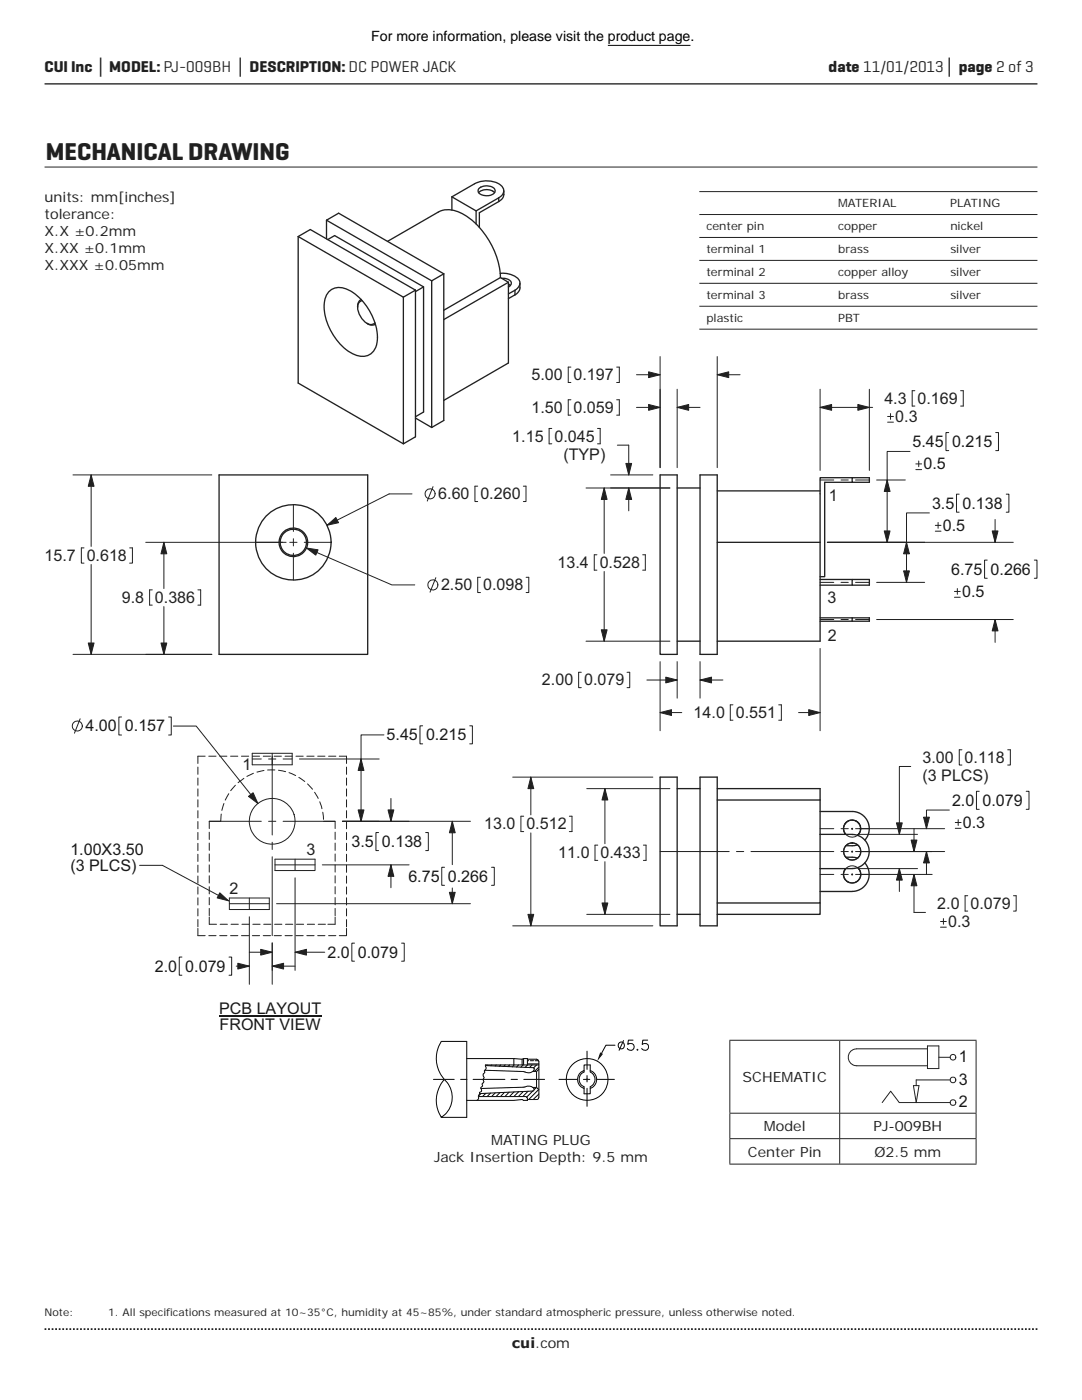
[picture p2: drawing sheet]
<svg xmlns="http://www.w3.org/2000/svg" width="216mm" height="279mm" viewBox="0 0 216 279" stroke-linecap="round" stroke-linejoin="round" font-family="sans-serif">
<path d="M8.9 16.7h198.1" fill="none" stroke="#231f20" stroke-width=".26"/>
<path d="M8.9 265.3h198.1" fill="none" stroke="#231f20" stroke-width=".35" stroke-dasharray=".4 .4 .4 .4 .4 .4" stroke-dashoffset=".7" stroke-linecap="butt"/>
<g fill="none" stroke="#231f20" stroke-width=".27">
<path d="M90.2 39.3l4.5-2.6a4.8 4.8 0 0 1 5.6 .7 1.47 1.47 0 0 1-.8 2.1M90.2 39.3l4.8 2.8M90.2 39.3v2.6M95.5 38.4a2.38 2.38 0 0 1 3.2 0M95.5 37.7a2.33 2.33 0 0 1 3.2 .1 1.04 1.04 0 0 1-1.1 1.2 2.59 2.59 0 0 1-2-.5l-.2-.3zM99.5 39.5v.7M99.5 39.5l-4.5 2.6v2.6M100.5 38.1l-.1 1.2-.3 .5-.6 .4M59.5 47.2l2.4-1.4 21 12.1M59.5 47.2l21 12.1M59.5 47.2v29.3l21 12.1M65.2 43.9v3.8"/>
<path d="M65.2 43.9l20.9 12.1M65.2 43.9l2.4-1.4 21 12.1M65.4 47.8l1.4-.8 17.7 10.3v24.9l-1.6 1M65.7 58.2a3.4 3.4 0 0 1 4.3-.1 11.4 11.4 0 0 1 5.2 10.3 2.99 2.99 0 0 1-4.5 2.3 11.2 11.2 0 0 1-5.9-10.6l.2-.8zM72 59.8h.1l-.6 .7-.1 .8M77.3 48.2l10.1-5.9a5.3 5.3 0 0 1 5.5 .7 16.2 16.2 0 0 1 7 12.4M82.9 57.9v29.3l-2.4 1.4v-29.3M82.9 57.9l-2.4 1.4M84.5 57.3l-1.6 .9M86.1 56v29.3M88.6 54.6l-2.5 1.4M88.6 54.6v29.3l-2.5 1.4"/>
<path d="M99.5 40.2l-3.8 2.2v3M99.8 54.6l.2-.1a4.1 4.1 0 0 1 3.6 1.5 1.59 1.59 0 0 1-.8 1.9M99.9 55.4l-11.3 6.5M99.9 55.4l1.5 .9M100.1 55.5h.2a1.66 1.66 0 0 1 1.7 1l-.1 .4-.5 .4M101.4 56.7l.4 .3M101.4 56.3v16.1l-12.8 7.5M101.4 56.3l-12.8 7.5M102.8 57.9v.9M102.8 58.8l-1.4 .8M102.8 57.9l-1.4 .8M103.7 56.5a1.95 1.95 0 0 1-.9 2.3"/>
<path d="M72.3 60a1.27 1.27 0 0 0-.9 1.6 4.2 4.2 0 0 0 2.1 3.1l.6 .1 .7-.4M73.2 64.5l.3 .2a1.36 1.36 0 0 0 1.4 0l-.1 .1M43.7 94.8h29.7v35.8h-29.7zM82.9 83.4l3.2 1.9M131.7 94.8h3.4v35.8h-3.4zM135.1 97.4h4.6M139.7 94.8h3.4v35.8h-3.4zM143.1 98h20.5M170 95.3h3.5v1h-3.5zM170 95.3h-6.4v12.9M170 96.3h-5.4v18.8h-1M143.1 108.2h20.5"/>
<path d="M163.6 115.6h6.4M163.6 116.8h6.4M163.6 108.2v19.8h-20.5M170 115.6h3.5v1.2h-3.5zM135.1 128h4.6M163.6 124h6.4M163.6 123.3h6.4M170 123.3h3.5v.7h-3.5zM131.7 155.1h3.4v29.7h-3.4zM135.1 157.4h4.6M139.7 155.1h3.4v29.7h-3.4zM143.1 157.4h20.5v2.3"/>
<path d="M143.1 159.7h20.5M163.6 159.7v6.8M163.6 173.4v6.8h-20.5M163.6 166.5v6.9M163.6 166.5h6.4M163.6 162h6.7l1.1 .2 1.1 .8a3.5 3.5 0 0 1 .9 3l-.2 .7-.6 1M168.7 166.5l-.4-.9 .2-1.1 .7-.6 1-.2 1 .4 .4 .7 .1 1-.6 .9M168.8 171.1h1.7l.6 .1M170 166.5l.8 .1 .8 .3 .8 .6 .5 .7a3.3 3.3 0 0 1 .5 2.4l-.4 .9-.5 .8-.6 .5-1.1 .5-7.2 .1M171.1 173.2l.6 .9v.8l-.6 1-.9 .3-1-.2-.7-.6-.2-1.1 .5-.9M171.1 168.6l-.6 .2h-1.7M172.6 172.2l.6 1a3.5 3.5 0 0 1 0 2.5l-.5 .9-.5 .6-1.4 .6-7.2 .1"/>
<path d="M135.1 182.5h4.6M163.6 180.2v2.3h-20.5"/>
<circle cx="58.5" cy="108.2" r="2.62"/>
<circle cx="58.5" cy="108.2" r="2.85"/>
<circle cx="58.5" cy="108.2" r="7.5"/>
<circle cx="170" cy="169.9" r="1.71"/>
</g>
<g fill="none" stroke="#231f20" stroke-width=".2">
<path d="M16 143.5l-1.1 2.8M24.2 143.1h-.5v3.6h.5M33.6 143.1h.6v3.6h-.6M34.6 144.9h4.5l12.4 15.5M39.5 153.1v1.4M39.5 155.3v1.4M39.5 157.4v1.5M39.5 159.6v1.5M40.9 150.9h-1.4v1.5M41.7 150.9h1.4M43.8 150.9h1.5M45.6 158.4l-.7 1.3"/>
<path d="M46 150.9h1.5M47 156.7l-1 1.1M48.2 150.9h1.4M48.7 155.3l-1.2 .9M50.3 150.3h8v2.3h-8zM50.3 151.5h1.8M50.4 150.9h1.4M50.6 154.3l-1.3 .6M52.5 150.9h1.5M52.7 153.8l-1.4 .3M53.4 153.7h1.4M53.6 151.5h1.4"/>
<path d="M54.3 150.3v16.3M54.7 150.9h1.4M55.6 153.7l1.4 .3M56.5 151.5h1.8M56.9 150.9h1.4M57.7 154.2l1.3 .6M59 150.9h1.5M59.6 155.1l1.2 .9M59.7 151.5h16M61.2 150.9h1.5M61.4 156.4l1 1.1M62.8 158.1l.7 1.2"/>
<path d="M63.4 150.9h1.4M65.6 150.9h1.4M67.7 150.9h1.4v1.5M69.1 153.1v1.4M69.1 155.3v1.4M69.1 157.4v1.5M69.1 159.6v1.5M76.6 146.7h-4.6v17.2M78 159.3v4.6M84.3 144.9h-.5v3.6h.5M93.7 144.9h.6v3.6h-.6M39.5 161.8v1.4"/>
<path d="M39.5 164v1.4M39.5 166.1v1.5M39.5 168.3v1.5M39.5 170.5v1.4M39.5 172.7v1.4M39.5 174.8v1.5M39.5 177v1.4M39.5 179.2v1.4M41.8 163.9v1.5M41.8 166.1v1.4M41.8 168.3v1.4M41.8 170.4v1.5"/>
<path d="M41.8 172.6v1.5M41.8 174.8v1.4M41.8 176.9v1.5M41.8 179.1v1.5M41.8 163.9h10.3M44.1 162.5l-.1 1.4h-2.2M44.7 160.4l-.4 1.3M45.8 179.2h7.9v2.3h-7.9zM49.8 179.2v2.3M53.6 163.9h1.4M54.3 168.1v1.4M54.3 171v15.7"/>
<path d="M54.9 171.5h8v2.2h-8zM54.9 172.6h8M56.5 163.9h10.4M58.9 175.2v18.5M58.9 171.5v2.2M63.8 160l.4 1.4M64.3 172.6h17.3M64.4 162.1l.2 1.4M64.6 163.9h2.3v1.5M66.9 166.1v1.4M66.9 168.3v1.4M66.9 170.4v1.5"/>
<path d="M66.9 172.6v1.5M66.9 174.8v1.4M66.9 176.9v1.5M66.9 179.1v1.5M68.3 163.9h25.6M69.1 161.8v1.4M69.1 164v1.4M69.1 166.1v1.5M69.1 168.3v1.5M69.1 170.5v1.4M69.1 172.7v1.4M69.1 174.8v1.5"/>
<path d="M69.1 177v1.4M69.1 179.2v1.4M75.5 166.2h-.5v3.6h.5M78 172.6v4.6M84.9 166.2h.6v3.6h-.6M88.7 173.1h-.6v3.6h.6M90.2 163.9v8.7M90.2 177.2v3.2M98.1 173.1h.5v3.6h-.5M170 165.4h.1M170 165.3l.1 .2M170 174.5h.1"/>
<path d="M170 174.4l.1 .2M170 169.9h.1M170 169.9l.1 .1M170 165.3v.2M170 169.9v.1M170 174.4v.2M170.1 165.3l-.2 .2M170.1 174.4l-.2 .2M170.1 169.9l-.2 .1M36.3 191h-.5v3.6h.5M39.5 185.3v1.4h1.4M39.5 181.3v1.5"/>
<path d="M39.5 183.5v1.5M41.7 186.7h1.4M41.8 183v1.5h1.4M41.8 181.3v1.4M43.8 186.7h1.5M43.9 184.5h1.5M45.7 191h.5v3.6h-.5M45.8 180.4h7.9M46 186.7h1.5M46.1 184.5h1.5M47.1 192.8h2.7M48.2 186.7h1.4"/>
<path d="M48.3 184.5h1.4M49.8 183v13.4M49.8 190h4.5M50.4 186.7h1.4M50.4 184.5h1.5M52.5 186.7h1.5M52.6 184.5h1.5M54.3 188.2v8.2M54.3 192.8h4.6M54.7 186.7h1.4M54.8 184.5h1.4M55.2 180.4h38.7"/>
<path d="M56.9 186.7h1.4M57 184.5h1.4M58.9 190h5.9M59 186.7h1.5M59.1 184.5h1.5M61.2 186.7h1.5M61.3 184.5h1.5M63.4 186.7h1.4M63.5 184.5h1.4M65.6 186.7h1.4M66.9 181.3v1.4M66.9 183v1.5h-1.5"/>
<path d="M69.1 181.3v1.5M69.1 183.5v1.5M69.1 185.3v1.4h-1.4M70.7 188.2h-.5v3.6h.5M80.1 188.2h.6v3.6h-.6M182.3 216.7h1.1l-.6 3.3zM185.1 208.7h2.2v4.6h-2.2zM185.1 209.3h-14.1a1.69 1.69 0 0 0-1.7 1.7 1.69 1.69 0 0 0 1.7 1.7h14.1M187.3 211h2.3M189.6 215.5h-6.8v1.2M176 220l1.7-2.2 1.7 2.2h10.2"/>
<circle cx="15.4" cy="144.9" r="1"/>
<circle cx="54.3" cy="163.9" r="4.6"/>
<circle cx="170" cy="169.9" r="1.71"/>
<circle cx="170" cy="165.4" r="1.71"/>
<circle cx="170" cy="174.5" r="1.71"/>
<circle cx="190.2" cy="215.5" r=".56"/>
<circle cx="190.2" cy="211" r=".56"/>
<circle cx="190.1" cy="220" r=".57"/>
</g>
<path d="M49.6 158.9l.9-.7 1 2.2z" fill="#231f20"/>
<path d="M49.6 158.9l.9-.7 1 2.2z" fill="none" stroke="#231f20" stroke-width=".2"/>
<path d="M71.5 161.6h1.1l-.6 2.3z" fill="#231f20"/>
<path d="M71.5 161.6h1.1l-.6 2.3z" fill="none" stroke="#231f20" stroke-width=".2"/>
<path d="M72 151.5l.6 2.3h-1.1z" fill="#231f20"/>
<path d="M72 151.5l.6 2.3h-1.1z" fill="none" stroke="#231f20" stroke-width=".2"/>
<path d="M77.4 161.6h1.2l-.6 2.3z" fill="#231f20"/>
<path d="M77.4 161.6h1.2l-.6 2.3z" fill="none" stroke="#231f20" stroke-width=".2"/>
<path d="M78 172.6l.6 2.3h-1.2z" fill="#231f20"/>
<path d="M78 172.6l.6 2.3h-1.2z" fill="none" stroke="#231f20" stroke-width=".2"/>
<path d="M90.2 163.9l.6 2.3h-1.1z" fill="#231f20"/>
<path d="M90.2 163.9l.6 2.3h-1.1z" fill="none" stroke="#231f20" stroke-width=".2"/>
<path d="M89.7 178.1h1.1l-.6 2.3z" fill="#231f20"/>
<path d="M89.7 178.1h1.1l-.6 2.3z" fill="none" stroke="#231f20" stroke-width=".2"/>
<path d="M54.3 192.8l2.3-.6v1.2z" fill="#231f20"/>
<path d="M54.3 192.8l2.3-.6v1.2z" fill="none" stroke="#231f20" stroke-width=".2"/>
<path d="M47.5 192.2l2.3 .6-2.3 .6z" fill="#231f20"/>
<path d="M47.5 192.2l2.3 .6-2.3 .6z" fill="none" stroke="#231f20" stroke-width=".2"/>
<path d="M52 189.5l2.3 .5-2.3 .6z" fill="#231f20"/>
<path d="M52 189.5l2.3 .5-2.3 .6z" fill="none" stroke="#231f20" stroke-width=".2"/>
<path d="M58.9 190l2.2-.5v1.1z" fill="#231f20"/>
<g fill="none" stroke="#231f20" stroke-width=".2">
<path d="M163.6 95.8h2.8M167.8 95.8h1.5M170.7 95.8h2.8M174.9 95.8h5.7M181.6 90.1h-4.6v18.1M182.7 93.7h1.2M182.7 92.6h1.2M183.3 92v1.1M189.3 86.3h-.5v3.6h.5M191.4 98.6h-.5v3.6h.5M198.7 86.3h.5v3.6h-.5M200.8 98.6h.5v3.6h-.5"/>
<path d="M163.6 116.2h2.8M165.1 108.2h37.1M167.8 116.2h1.5M170.7 116.2h2.8M174.9 116.2h9.6M185.4 102.4h-4.5v13.8M186.6 106h1.2M186.6 104.9h1.2M187.2 104.3v1.1M190.4 119.2h1.2M190.4 118h1.2M191 117.5v1.1"/>
<path d="M197 111.8h-.5v3.6h.5M198.6 103.7v4.5M206.4 111.8h.5v3.6h-.5M163.6 123.6h2.8M167.8 123.6h1.5M170.7 123.6h2.8M173.5 123.3v.7M174.9 123.6h27.3M198.6 123.6v4.6M58.9 190l2.2-.5v1.1z"/>
</g>
<path d="M176.4 106h1.2l-.6 2.2z" fill="#231f20"/>
<path d="M176.4 106h1.2l-.6 2.2z" fill="none" stroke="#231f20" stroke-width=".2"/>
<path d="M177 95.8l.6 2.3h-1.2z" fill="#231f20"/>
<path d="M177 95.8l.6 2.3h-1.2z" fill="none" stroke="#231f20" stroke-width=".2"/>
<path d="M180.9 108.2l.6 2.3h-1.2z" fill="#231f20"/>
<path d="M180.9 108.2l.6 2.3h-1.2z" fill="none" stroke="#231f20" stroke-width=".2"/>
<path d="M180.3 113.9h1.2l-.6 2.3z" fill="#231f20"/>
<path d="M180.3 113.9h1.2l-.6 2.3z" fill="none" stroke="#231f20" stroke-width=".2"/>
<path d="M198 106h1.1l-.5 2.2z" fill="#231f20"/>
<path d="M198 106h1.1l-.5 2.2z" fill="none" stroke="#231f20" stroke-width=".2"/>
<path d="M198.6 123.6l.5 2.3h-1.1z" fill="#231f20"/>
<g fill="none" stroke="#231f20" stroke-width=".2">
<path d="M113.9 73.3h-.5v3h.5M113.9 79.8h-.5v3.1h.5M123 73.3h.6v3h-.6M123 79.8h.6v3.1h-.6M127 74.8h4.7M131.7 71.2v22.1M135.1 77.7v15.6M143.1 74.8h4.6M143.1 71.2v22.1M163.6 77.7v16.2M173.5 77.7v16.2M182.5 78h-.5v3h.5"/>
<path d="M191.7 78h.5v3h-.5M110.1 85.5h-.5v3.1h.5M116.9 97.4h16.8M119.2 85.5h.6v3.1h-.6M120.6 97.4v13.1M121.8 94.8h8.5M123.2 88.8h2.3v6M125.5 97.4v4.6M127 81.3h4.7M135.1 81.3h4.6M163.6 81.3h10.5M177.1 84.3h1.2"/>
<path d="M177.1 83.1h1.2M177.7 82.5v1.2M51 108.2h5.4M57.8 108.2h1.5M58.5 100.7v5.4M58.5 107.5v1.5M58.5 110.4v5.4M60.7 108.2h5.4M119.1 110.7h-.5v3.1h.5M120.6 114.1v13.9M128.2 110.7h.6v3.1h-.6M116 134.2h-.5v3h.5"/>
<path d="M116.9 128h16.8M125.1 134.2h.6v3h-.6M129.1 135.7h6M131.7 132v13.8M135.1 132v7.3M139.7 132v7.3M139.7 135.7h4.5M163.6 129.4v16.4M198.6 123.6l.5 2.3h-1.1zM131.7 142.2h4.3M146.3 140.7h-.6v3h.6M155.4 140.7h.5v3h-.5"/>
<path d="M159.3 142.2h4.3M131.7 169.9h13.8M147 169.9h1.4M163.6 174.5h2.8M163.6 165.4h2.8M166.4 169.9h-16.5M167.8 174.5h1.5M167.8 165.4h1.5M167.8 169.9h1.5M170.7 174.5h2.8M170.7 165.4h2.8M170.7 169.9h2.8"/>
</g>
<path d="M163.6 81.3l2.3-.6v1.2z" fill="#231f20"/>
<path d="M163.6 81.3l2.3-.6v1.2z" fill="none" stroke="#231f20" stroke-width=".2"/>
<path d="M171.2 80.7l2.3 .6-2.3 .6z" fill="#231f20"/>
<path d="M171.2 80.7l2.3 .6-2.3 .6z" fill="none" stroke="#231f20" stroke-width=".2"/>
<path d="M120.6 97.4l.5 2.3h-1.1z" fill="#231f20"/>
<path d="M120.6 97.4l.5 2.3h-1.1z" fill="none" stroke="#231f20" stroke-width=".2"/>
<path d="M120 125.7h1.1l-.5 2.3z" fill="#231f20"/>
<path d="M120 125.7h1.1l-.5 2.3z" fill="none" stroke="#231f20" stroke-width=".2"/>
<path d="M125.5 97.4l.5 2.3h-1.1z" fill="#231f20"/>
<path d="M125.5 97.4l.5 2.3h-1.1z" fill="none" stroke="#231f20" stroke-width=".2"/>
<path d="M124.9 92.5h1.1l-.5 2.3z" fill="#231f20"/>
<path d="M124.9 92.5h1.1l-.5 2.3z" fill="none" stroke="#231f20" stroke-width=".2"/>
<path d="M143.1 74.8l2.3-.6v1.2z" fill="#231f20"/>
<path d="M143.1 74.8l2.3-.6v1.2z" fill="none" stroke="#231f20" stroke-width=".2"/>
<path d="M129.4 74.2l2.3 .6-2.3 .6z" fill="#231f20"/>
<path d="M129.4 74.2l2.3 .6-2.3 .6z" fill="none" stroke="#231f20" stroke-width=".2"/>
<path d="M135.1 81.3l2.3-.6v1.2z" fill="#231f20"/>
<path d="M135.1 81.3l2.3-.6v1.2z" fill="none" stroke="#231f20" stroke-width=".2"/>
<path d="M129.4 80.7l2.3 .6-2.3 .6z" fill="#231f20"/>
<path d="M129.4 80.7l2.3 .6-2.3 .6z" fill="none" stroke="#231f20" stroke-width=".2"/>
<path d="M161.4 141.6l2.2 .6-2.2 .6z" fill="#231f20"/>
<path d="M161.4 141.6l2.2 .6-2.2 .6z" fill="none" stroke="#231f20" stroke-width=".2"/>
<path d="M131.7 142.2l2.3-.6v1.2z" fill="#231f20"/>
<path d="M131.7 142.2l2.3-.6v1.2z" fill="none" stroke="#231f20" stroke-width=".2"/>
<path d="M132.8 135.1l2.3 .6-2.3 .6z" fill="#231f20"/>
<path d="M132.8 135.1l2.3 .6-2.3 .6z" fill="none" stroke="#231f20" stroke-width=".2"/>
<path d="M139.7 135.7l2.3-.6v1.2z" fill="#231f20"/>
<g fill="none" stroke="#231f20" stroke-width=".2">
<path d="M14.6 94.8h27.7M18.2 94.8v14.3M82.2 98.6h-4.6l-12.3 6.2M86.4 97.1l-1.1 2.9M95.3 97h-.5v3.1h.5M104.4 97h.6v3.1h-.6M16.8 109.3h-.6v3.1h.6M18.2 112.7v17.9M25.9 109.3h.5v3.1h-.5M29.1 108.2h28M30.4 117.7h-.5v3.1h.5M32.7 108.2v9.3"/>
<path d="M39.5 117.7h.5v3.1h-.5M61.1 109.4l17.1 7.3h4.6M87 115.3l-1.2 2.9M95.9 115.2h-.6v3.1h.6M105 115.2h.5v3.1h-.5M14.6 130.6h27.7M32.7 121.1v9.5M139.7 135.7l2.3-.6v1.2z"/>
<circle cx="85.8" cy="98.6" r="1"/>
<circle cx="86.4" cy="116.7" r="1.01"/>
</g>
<path d="M18.2 94.8l.6 2.3h-1.2z" fill="#231f20"/>
<path d="M18.2 94.8l.6 2.3h-1.2z" fill="none" stroke="#231f20" stroke-width=".2"/>
<path d="M65.3 104.8l1.7-1.5 .5 1z" fill="#231f20"/>
<path d="M65.3 104.8l1.7-1.5 .5 1z" fill="none" stroke="#231f20" stroke-width=".2"/>
<path d="M32.7 108.2l.6 2.3h-1.2z" fill="#231f20"/>
<path d="M32.7 108.2l.6 2.3h-1.2z" fill="none" stroke="#231f20" stroke-width=".2"/>
<path d="M32.1 128.3h1.2l-.6 2.3z" fill="#231f20"/>
<path d="M32.1 128.3h1.2l-.6 2.3z" fill="none" stroke="#231f20" stroke-width=".2"/>
<path d="M17.6 128.3h1.2l-.6 2.3z" fill="#231f20"/>
<path d="M17.6 128.3h1.2l-.6 2.3z" fill="none" stroke="#231f20" stroke-width=".2"/>
<path d="M61.1 109.4l2.4 .3-.5 1.1z" fill="#231f20"/>
<g fill="none" stroke="#231f20" stroke-width=".2">
<path d="M61.1 109.4l2.4 .3-.5 1.1zM102.3 155.1h28M105.9 155.1v7.5M117.1 157.4h16.6M120.7 157.4v11M181.7 153h-2.2v13.5M191.9 149.6h-.5v3.1h.5M195.4 157.9h-.6v3.6h.6M201.1 149.6h.5v3.1h-.5M204.8 157.9h.5v3.6h-.5M104.5 162.9h-.6v3.1h.6M105.9 166.2v18.6"/>
<path d="M113.6 162.9h.5v3.1h-.5M119.3 168.7h-.6v3h.6M120.7 172v10.5M128.4 168.7h.5v3h-.5M171.5 169.9h17M171.5 165.4h17M171.5 174.5h14.5M171.5 166.5h11.6M171.5 173.4h11.6M179.5 173.4v4.5M182.4 165.4v4.5M182.4 174.5v7.6h2.3"/>
<path d="M184.9 169.9v4.6M189.4 161.7h-4.5v3.7M190.6 165.3h1.2M190.6 164.1h1.2M191.2 163.6v1.1M193.1 178.8h-.5v3h.5M202.2 178.8h.6v3h-.6M102.3 184.8h28M117.1 182.5h16.6M187.7 185h1.1M187.7 183.9h1.1M188.2 183.3v1.2"/>
</g>
<path d="M184.9 169.9l.5 2.3h-1.1z" fill="#231f20"/>
<path d="M184.9 169.9l.5 2.3h-1.1z" fill="none" stroke="#231f20" stroke-width=".2"/>
<path d="M184.3 163.1h1.1l-.5 2.3z" fill="#231f20"/>
<path d="M184.3 163.1h1.1l-.5 2.3z" fill="none" stroke="#231f20" stroke-width=".2"/>
<path d="M181.8 167.7h1.2l-.6 2.2z" fill="#231f20"/>
<path d="M181.8 167.7h1.2l-.6 2.2z" fill="none" stroke="#231f20" stroke-width=".2"/>
<path d="M182.4 174.5l.6 2.3h-1.2z" fill="#231f20"/>
<path d="M182.4 174.5l.6 2.3h-1.2z" fill="none" stroke="#231f20" stroke-width=".2"/>
<path d="M105.3 182.5h1.2l-.6 2.3z" fill="#231f20"/>
<path d="M105.3 182.5h1.2l-.6 2.3z" fill="none" stroke="#231f20" stroke-width=".2"/>
<path d="M105.9 155.1l.6 2.3h-1.2z" fill="#231f20"/>
<path d="M105.9 155.1l.6 2.3h-1.2z" fill="none" stroke="#231f20" stroke-width=".2"/>
<path d="M120.1 180.2h1.2l-.6 2.3z" fill="#231f20"/>
<path d="M120.1 180.2h1.2l-.6 2.3z" fill="none" stroke="#231f20" stroke-width=".2"/>
<path d="M120.7 157.4l.6 2.3h-1.2z" fill="#231f20"/>
<path d="M120.7 157.4l.6 2.3h-1.2z" fill="none" stroke="#231f20" stroke-width=".2"/>
<path d="M178.9 164.2h1.1l-.5 2.3z" fill="#231f20"/>
<path d="M178.9 164.2h1.1l-.5 2.3z" fill="none" stroke="#231f20" stroke-width=".2"/>
<path d="M179.5 173.4l.5 2.2h-1.1z" fill="#231f20"/>
<path d="M27.8 172.7h4.6l13.2 7.1M179.5 173.4l.5 2.2h-1.1z" fill="none" stroke="#231f20" stroke-width=".2"/>
<path d="M43.7 202.7h20.4" fill="none" stroke="#171823" stroke-width=".24"/>
<path d="M43.9 178.2l1.7 1.6-2.3-.6z" fill="#231f20"/>
<g fill="none" stroke="#231f20" stroke-width=".2">
<path d="M8.9 33.3h198.1M139.5 38.2h67.5M139.5 42.8h67.5M139.5 47.4h67.5M139.5 52h67.5M139.5 56.5h67.5M139.5 61.1h67.5M139.5 65.7h67.5M43.9 178.2l1.7 1.6-2.3-.6zM145.5 207.6h49.4M145.6 207.7v14.4M167.6 207.7v14.4"/>
<path d="M194.8 207.7v14.4M145.5 222.2h49.4M145.5 227.2h49.4M145.5 232.3h49.4M145.6 222.3v4.9M145.6 227.3v4.9M167.6 222.3v4.9M167.6 227.3v4.9M194.8 222.3v4.9M194.8 227.3v4.9"/>
</g>
<g fill="none" stroke="#010202" stroke-width=".2">
<path d="M86.5 215.4h4.1M88.6 215.4a6.3 6.3 0 0 1-.5-7.6h5v15.2h-5a6.3 6.3 0 0 1 .5-7.6 4.8 4.8 0 0 1-.5 7.6M91.9 215.4h1.3M94.4 215.4h6.4M102 215.4h1.3M104.5 215.4h4.2M111.5 215.4h3.7M116.4 215.4h1.3M117.1 209.8v3.6M117.1 214.7v1.2M117.1 217.2v3.6M119 215.4h3.6"/>
<path d="M122.7 208.6h-1.8l-.8 1.6"/>
<circle cx="117.2" cy="215.4" r="4.2"/>
</g>
<path d="M119.8 210l.5 .3-1.1 1.5z" fill="#010202"/>
<g fill="none" stroke="#010202" stroke-width=".2">
<path d="M93.1 219.6h9.4l1.7-.2 .3 .2h.7M93.1 211.3h9.4M96 218.2l-.5 .6M96 217.2l8.7-.3a1.32 1.32 0 0 1 1.9 .5M96.9 212.7l9.6 .4M96.9 218.2l-.6 .6M97.2 212.5l-.1 .2M97.9 218.2l-.7 .6M98.1 212.5l-.1 .2M98.8 218.1l-.7 .7M99 212.5l-.2 .2M99.7 218.1l-.7 .7"/>
<path d="M99.9 212.5l-.2 .3M100.7 218l-.8 .8M100.8 212.5l-.3 .3M101.6 218l-.8 .8M101.7 212.5l-.4 .4M102.5 211.3l1.7 .1 1-.1v1.2l-.4 .5M102.5 211.3v1.2M102.6 212.5l-.4 .4M102.6 217.9l-1 .9M103.5 212.5l-.4 .5M103.5 217.9l-1 .9M104.2 211.4v1.1"/>
<path d="M104.4 212.5l-.5 .5M104.4 217.8l-1 1M104.5 211.3v1.2M105.2 212.3h2.3M105.2 211.7h.3M105.2 211.4h1.9l.2 .1 .2 .4v7.1l-.2 .4h-2.1v.2v-.5l-.3-.3h-9.4M105.4 217.8l-1.1 1M105.8 211.7h.7M106.2 212.5l-.6 .6M106.3 217.7l-1.2 1.3M106.3 213.8h.8M106.5 213.1l.1 .2a1.2 1.2 0 0 1-1.9 .6l-8-.3"/>
<path d="M106.6 217.4l.5-.4 .4 .5M106.6 217.4l-.3 .3-10.6 .5M106.8 211.7h.6M107.1 212.5l-.6 .6M107.1 213.8v3.2h-.8M107.5 217.4l-2 2M107.5 218.3l-1.1 1.1M107.5 213.4l-.4 .4M107.5 212.5h-10.6l.1 .6-.4 .6 .1 .3a.77 .77 0 0 0-.1 1.1l-.2 .4a.55 .55 0 0 1-.2 .8l.1 .4-.4 .4 .2 .6-.4 .3v.2l-.2 .5v.5l-.3 .4M107.5 213l-.9 .8M116.5 212.5h1.3v1.4a1.62 1.62 0 0 1 .9 1.5 1.62 1.62 0 0 1-.9 1.5v1.4h-1.3v-1.4a1.61 1.61 0 0 1-.9-1.5 1.61 1.61 0 0 1 .9-1.5zM116.5 213.6a1.9 1.9 0 0 0-1.2 1.8 1.9 1.9 0 0 0 1.2 1.8"/>
<path d="M117.1 215.4h.2M117.1 215.3v.2M117.8 213.6a1.9 1.9 0 0 1 1.3 1.8 1.9 1.9 0 0 1-1.3 1.8M124.4 207.7l-.9 1.9M126.3 207.6h-.9l-.1 .8 .6-.1a.69 .69 0 0 1 .6 .7 .69 .69 0 0 1-.7 .6l-.6-.4M127.2 209.4l-.1 .1 .1 .1 .1-.1M129.2 207.6h-.9l-.2 .8 .7-.1a.68 .68 0 0 1 .6 .7 .68 .68 0 0 1-.8 .6l-.5-.4"/>
<circle cx="123.9" cy="208.6" r=".66"/>
</g>
<path d="M121.3 9.1h16.5" fill="none" stroke="#000" stroke-width=".2"/>
<text font-size="4.9" fill="#231f20" x="9.1" y="31.9">MECHANICAL DRAWING</text>
<g font-size="3.2" fill="#231f20">
<text x="8.9" y="14.3">CUI Inc │ MODEL: PJ-009BH │ DESCRIPTION: DC POWER JACK</text>
<text x="165.3" y="14.3">date 11/01/2013│ page 2 of 3</text>
<text x="106" y="75.9">5.00</text>
<text x="114.4" y="75.9">0.197</text>
<text x="106" y="82.4">1.50</text>
<text x="114.4" y="82.4">0.059</text>
<text x="176.5" y="80.6">4.3 0.169</text>
<text x="102.2" y="88.1">1.15 0.045</text>
<text x="178.6" y="84.2">0.3</text>
<text x="112.4" y="91.7">(TYP)</text>
<text x="87.4" y="99.6">6.60 0.260</text>
<text x="165.4" y="100">1</text>
<text x="8.9" y="111.9">15.7</text>
<text x="17.3" y="111.9">0.618</text>
<text x="111.3" y="113.3">13.4</text>
<text x="119.7" y="113.3">0.528</text>
<text x="88" y="117.8">2.50 0.098</text>
<text x="24.3" y="120.3">9.8</text>
<text x="30.9" y="120.3">0.386</text>
<text x="165.1" y="120.3">3</text>
<text x="165.2" y="128">2</text>
<text x="108.1" y="136.8">2.00 0.079</text>
<text x="138.4" y="143.3">14.0</text>
<text x="146.8" y="143.3">0.551</text>
<text x="48.4" y="153.7">1</text>
<text x="184.1" y="152.2">3.00 0.118</text>
<text x="184.1" y="155.8">(3 PLCS)</text>
<text x="96.6" y="165.5">13.0</text>
<text x="105" y="165.5">0.512</text>
<text x="61.1" y="170.7">3</text>
<text x="111.4" y="171.2">11.0</text>
<text x="119.8" y="171.2">0.433</text>
<text x="45.8" y="178.5">2</text>
<text x="187" y="181.4">2.0</text>
<text x="189.2" y="185">0.3</text>
<text x="193.6" y="181.4">0.079</text>
</g>
<g font-size="3.2" fill="#171823">
<text x="182.1" y="89.2">5.45</text>
<text x="190" y="89.2">0.215</text>
<text x="184.3" y="93.6">0.5</text>
<text x="186" y="101.5">3.5</text>
<text x="192.1" y="101.5">0.138</text>
<text x="188.1" y="105.9">0.5</text>
<text x="189.8" y="114.7">6.75</text>
<text x="192" y="119.1">0.5</text>
<text x="197.7" y="114.7">0.266</text>
<text x="17.1" y="146">4.00</text>
<text x="24.9" y="146">0.157</text>
<text x="77.1" y="147.7">5.45</text>
<text x="85" y="147.7">0.215</text>
<text x="190" y="160.8">2.0</text>
<text x="196" y="160.8">0.079</text>
<text x="192.1" y="165.2">0.3</text>
<text x="14" y="173.9">(3 PLCS)</text>
<text x="14" y="170.7">1.00X3.50</text>
<text x="70.1" y="169">3.5</text>
<text x="76.2" y="169">0.138</text>
<text x="81.5" y="176">6.75</text>
<text x="89.4" y="176">0.266</text>
<text x="65.3" y="191.1">2.0</text>
<text x="71.4" y="191.1">0.079</text>
<text x="30.9" y="193.9">2.0</text>
<text x="37" y="193.9">0.079</text>
<text x="43.7" y="202.3">PCB LAYOUT</text>
<text x="43.8" y="205.5">FRONT VIEW</text>
<text x="191.3" y="211.9">1</text>
<text x="191.3" y="221">2</text>
<text x="191.3" y="216.4">3</text>
</g>
<text font-size="2.8" x="74.1" y="8.1">For more information, please visit the product page.</text>
<g font-size="2.8" fill="#231f20">
<text x="8.9" y="40.3">units: mm[inches]</text>
<text x="8.9" y="43.7">tolerance:</text>
<text x="8.9" y="47.1">X.X ±0.2mm</text>
<text x="8.9" y="50.5">X.XX ±0.1mm</text>
<text x="8.9" y="53.9">X.XXX ±0.05mm</text>
<text x="148.2" y="216">SCHEMATIC</text>
<text x="152.4" y="225.8">Model</text>
<text x="174.3" y="225.8">PJ-009BH</text>
<text x="86.6" y="231.8">Jack Insertion Depth: 9.5 mm</text>
<text x="98" y="228.4">MATING PLUG</text>
<text x="149.2" y="230.9">Center Pin</text>
<text x="174.5" y="230.9">Ø2.5 mm</text>
<text x="102.2" y="269">cui.com</text>
</g>
<g font-size="2.3" fill="#231f20">
<text x="167.3" y="41.4">MATERIAL</text>
<text x="189.6" y="41.4">PLATING</text>
<text x="141" y="46">center pin</text>
<text x="167.3" y="46">copper</text>
<text x="189.6" y="46">nickel</text>
<text x="141" y="50.6">terminal 1</text>
<text x="167.3" y="50.6">brass</text>
<text x="189.6" y="50.6">silver</text>
<text x="141" y="55.1">terminal 2</text>
<text x="141" y="59.7">terminal 3</text>
<text x="167.3" y="55.1">copper alloy</text>
<text x="167.3" y="59.7">brass</text>
<text x="189.6" y="59.7">silver</text>
<text x="189.6" y="55.1">silver</text>
<text x="141" y="64.3">plastic</text>
<text x="167.3" y="64.3">PBT</text>
</g>
<g font-size="2.1" fill="#231f20">
<text x="8.9" y="262.7">Note:</text>
<text x="21.6" y="262.7">1. All specifcations measured at 10~35°C, humidity at 45~85%, under standard atmospheric pressure, unless otherwise noted.</text>
<text x="33.2" y="262.7">i</text>
</g>
</svg>
